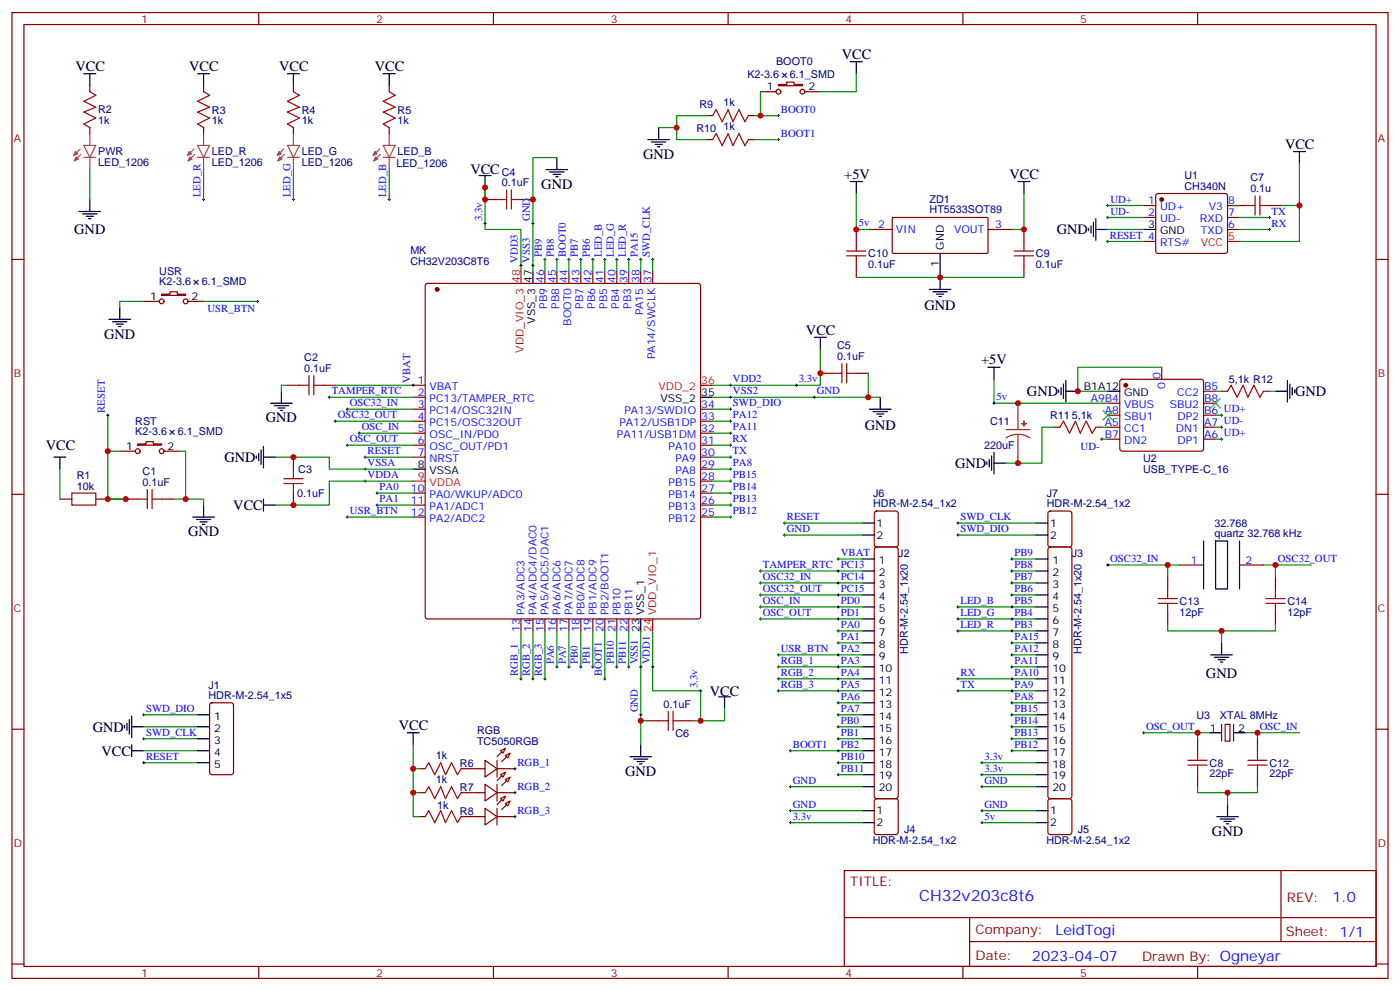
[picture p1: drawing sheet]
<svg xmlns="http://www.w3.org/2000/svg" width="412mm" height="292mm" viewBox="0 0 412 292" stroke-linecap="round" stroke-linejoin="round" font-family="sans-serif">
<g fill="none" stroke="#870000" stroke-width=".35">
<path d="M3.5 3.7h405.4v284.3h-405.4zM7.1 7.2h398.2v277.3h-398.2zM76.2 3.7v3.5M145.3 3.7v3.5M214.5 3.7v3.5M283.6 3.7v3.5M352.8 3.7v3.5M26.5 25.2v1.8M26.5 37.6v1.7M60 25.2v1.8M60 37.6v1.7M86.4 25.2v1.8"/>
<path d="M86.4 37.6v1.7M114.7 25.2v1.8M114.7 37.6v1.7M208.1 34h1.8M220.5 34h1.7M224 27h4.6M229.3 24.9h2.5v-.7h2.1v.7h2.5v.3h-7.1zM237.1 27h4.6M142.9 58.7h3.5M153.5 58.7h3.5M208.1 41.1h1.8M220.5 41.1h1.7"/>
<path d="M340.7 57.2l.4-.2h19.8l.5 .2 .2 .5v16.2l-.2 .5-.5 .2h-19.8l-.5-.2-.2-.5v-16.2zM3.5 76.4h3.6M160.5 79.9v3.5M164 79.9v3.5M167.6 79.9v3.5M171.1 79.9v3.5M174.6 79.9v3.5M178.2 79.9v3.5M181.7 79.9v3.5M185.2 79.9v3.5M188.7 79.9v3.5M192.3 79.9v3.5"/>
<path d="M252.2 67.6v3.5M252.2 78.1v3.6M255.8 67.6h7M262.9 64.2l.3-.2 27.7 .1 .1 .3v10l-.3 .2h-27.7l-.2-.3zM291 67.6h7.1M301.6 67.6v3.5M301.6 78.1v3.6M336.9 60.5h3.5M336.9 64h3.5M336.9 71.1h3.5M361.6 67.6h3.5M361.6 60.5h5.3"/>
<path d="M361.6 64h3.5M373.9 60.5h3.6M405.3 76.4h3.6M42.3 88.7h4.6M47.6 86.6h2.5v-.7h2.1v.7h2.5v.4h-7.1zM55.4 88.7h4.6M125.5 83.6l.4-.2h79.8l.5 .2 .2 .5v97.4l-.3 .5-.4 .2h-79.8l-.5-.2-.2-.5v-97.4zM84.7 113.4h3.5M95.2 113.4h3.6M121.7 113.4h3.5M121.7 116.9h3.5M241.7 109.9h3.5"/>
<path d="M252.2 109.9h3.6M326.3 118.7h3.5M330.1 111.9l.5-.2h23.2l.5 .2 .2 .5v19.7l-.2 .5-.5 .2h-23.2l-.5-.2-.3-.5v-19.7zM342.2 108.1v3.6M354.5 118.7h3.6M354.5 115.2h3.6M359.8 115.2h1.8M372.2 115.2h1.7M35.3 132.8h4.6M40.6 130.7h2.4v-.7h2.2v.7h2.4v.4h-7zM48.3 132.8h4.6M86.4 134.6v3.5"/>
<path d="M121.7 120.5h3.5M121.7 124h3.5M121.7 127.5h3.5M121.7 131.1h3.5M121.7 134.6h3.5M206.4 120.5h3.5M206.4 124h3.5M206.4 127.5h3.5M206.4 131.1h3.5M206.4 134.6h3.5M206.4 138.1h3.5M310.4 125.8h1.8"/>
<path d="M322.8 125.8h1.8M326.3 122.2h3.5M326.3 125.8h3.5M326.3 129.3h3.5M354.5 122.2h3.6M354.5 125.8h3.6M354.5 129.3h3.6M3.5 145.5h3.6M17.6 146.9h3.6M28.2 146.9h3.5M37 146.9h3.6M47.6 146.9h3.6"/>
<path d="M86.4 145.2v3.5M121.7 145.2h3.5M121.7 148.7h3.5M121.7 152.2h3.5M206.4 145.2h3.5M206.4 148.7h3.5M206.4 152.2h3.5M206.4 141.6h3.5M257.8 150.7l.4-.2h5.7l.6 .4 .1 9.4-.5 .7h-5.9l-.6-.4-.1-9.4zM308.9 150.7l.5-.2h5.6l.7 .4v9.4l-.4 .7h-5.9l-.7-.4v-9.4zM405.3 145.5h3.6M257.8 161.2l.4-.2h5.7l.5 .2 .2 .5v72.7l-.3 .5-.4 .2h-5.7l-.5-.2-.2-.5v-72.7z"/>
<path d="M308.9 161.2l.5-.2h5.6l.5 .2 .2 .5v72.7l-.2 .5-.5 .2h-5.6l-.5-.2-.2-.5v-72.7zM344 169.9v3.5M347.5 166.3h7M365.1 166.3h7.1M375.7 169.9v3.5M153.5 182.2v3.5M157 182.2v3.5M160.5 182.2v3.5M164 182.2v3.5M167.6 182.2v3.5M171.1 182.2v3.5M174.6 182.2v3.5"/>
<path d="M178.2 182.2v3.5M181.7 182.2v3.5M185.2 182.2v3.5M344 180.4v3.6M375.7 180.4v3.6M3.5 214.7h3.6M62 207.1l.4-.2h5.7l.6 .4 .1 20.1-.5 .6-5.9 .1-.6-.5-.1-20zM190.5 212.2h3.5M201.1 212.2h3.5M352.8 217.5v3.5M360.9 213.3h1.4v4.9h-1.4zM370.4 217.5v3.5"/>
<path d="M405.3 214.7h3.6M123.5 226.3h1.7M123.5 233.4h1.7M135.8 226.3h7.1M135.8 233.4h7.1M142.9 237.9l3.5 2.5-3.5 2.5zM142.9 223.8l3.5 2.5-3.5 2.5zM142.9 230.9l3.5 2.5-3.5 2.4zM146.4 223.8v5M146.4 230.9v4.9M146.4 237.9v5M146.4 226.3h5.3"/>
<path d="M146.4 233.4h5.3M147.5 235.1l1.4-.7-.7 1.4zM147.5 221l1.4-.7-.7 1.4zM147.5 228.1l1.4-.7-.7 1.4zM148.9 236.5l1.4-.7-.7 1.4zM148.9 222.4l1.4-.7-.7 1.4zM148.9 229.5l1.4-.7-.7 1.4zM257.8 235.3l.4-.2h5.7l.6 .5 .1 9.4-.5 .7h-5.9l-.6-.5-.1-9.4zM308.9 235.3l.5-.2h5.6l.7 .5v9.4l-.4 .7h-5.9l-.7-.5v-9.4zM352.8 228.1v3.5M370.4 228.1v3.5M123.5 240.4h1.7"/>
<path d="M135.8 240.4h7.1M146.4 240.4h5.3M248.7 256.3h156.6v28.2h-156.6zM377.3 256.3v20.9M248.7 270.1h156.5M285.6 277.2h119.6M285.6 270.1v14.2M3.5 283.8h3.6M76.2 284.5v3.5M145.3 284.5v3.5M214.5 284.5v3.5M283.6 284.5v3.5"/>
<path d="M352.8 284.5v3.5M405.3 283.8h3.6"/>
<circle cx="229.3" cy="27" r=".71"/>
<circle cx="236.4" cy="27" r=".71"/>
<circle cx="47.6" cy="88.7" r=".71"/>
<circle cx="54.7" cy="88.7" r=".71"/>
<circle cx="40.6" cy="132.8" r=".71"/>
<circle cx="47.6" cy="132.8" r=".71"/>
</g>
<g fill="none" stroke="#000" stroke-width=".35">
<path d="M250.5 18.2h3.5M252.2 18.2v3.5M24.7 21.7h3.5M26.5 21.7v3.5M58.2 21.7h3.5M60 21.7v3.5M84.7 21.7h3.5M86.4 21.7v3.5M112.9 21.7h3.5M114.7 21.7v3.5M194 37.6v3.5M26.5 58.7v3.6"/>
<path d="M141.1 51.7h3.5M142.9 51.7v3.5M160.9 49.9h6.3M161.9 50.6h4.3M163 51.3h2.1M163.7 52h.7M164 46.4v3.5M190.9 41.1h6.3M191.9 41.8h4.2M193 42.5h2.1M193.7 43.2h.7M250.5 53.4h3.5"/>
<path d="M252.2 53.4v3.6M299.9 53.4h3.5M301.6 53.4v3.6M381 44.6h3.5M382.8 44.6v3.6M23.3 62.3h6.3M24.3 63h4.3M25.4 63.7h2.1M26.1 64.4h.7M157 79.9v3.5M276.9 74.6v10.6M320.7 67.2v.7"/>
<path d="M321.4 66.5v2.1M322.1 65.4v4.3M322.8 67.6h3.5M322.8 64.4v6.3M336.9 67.6h3.5M32.1 94h6.4M33.2 94.7h4.2M34.2 95.4h2.1M34.9 96.1h.7M35.3 90.5v3.5M239.9 99.3h3.5M241.7 99.3v3.5"/>
<path d="M273.8 85.2h6.3M274.8 85.9h4.2M275.9 86.6h2.1M276.6 87.3h.7M79.7 118.7h6.4M80.8 119.4h4.2M82.9 115.2v3.5M206.4 116.9h3.5M259.3 116.9v3.6M291 108.1h3.6M292.8 108.1v3.6M311.9 114.8v.7"/>
<path d="M312.6 114.1v2.1M313.3 113.1v4.2M314 115.2h3.5M314 112v6.4M326.3 115.2h3.5M375.7 115.2h3.5M379.2 112v6.4M379.9 113.1v4.2M380.6 114.1v2.1M381.4 114.8v.7M15.9 134.6h3.5M17.6 134.6v3.5"/>
<path d="M75.5 134.2v.7M76.2 133.5v2.1M76.9 132.5v4.2M77.6 134.6h3.5M77.6 131.4v6.4M81.8 120.1h2.2M82.5 120.8h.8M121.7 138.1h3.5M256.1 120.5h6.4M257.2 121.2h4.2M258.2 121.9h2.1M258.9 122.6h.7"/>
<path d="M290.7 136v.7M291.4 135.3v2.1M292.1 134.2v4.3M292.8 136.3h3.5M292.8 133.2v6.3M56.8 152.2h6.3M57.9 152.9h4.2M58.9 153.6h2.1M59.6 154.3h.7M60 148.7v3.5M77.6 146.9v3.6M77.6 148.7h3.5"/>
<path d="M254 154h3.5M254 157.5h3.5M305.2 154h3.5M305.2 157.5h3.5M354.5 159.3v14.1M358.1 159.3h3.5v14.1h-3.5zM365.1 159.3v14.1M254 164.6h3.5M254 168.1h3.5M254 171.6h3.5M254 175.2h3.5M254 178.7h3.5"/>
<path d="M305.2 164.6h3.5M305.2 168.1h3.5M305.2 171.6h3.5M305.2 175.2h3.5M305.2 178.7h3.5M188.7 182.2v3.5M254 182.2h3.5M254 185.7h3.5M254 189.3h3.5M254 192.8h3.5M254 196.3h3.5M254 199.8h3.5"/>
<path d="M305.2 182.2h3.5M305.2 185.7h3.5M305.2 189.3h3.5M305.2 192.8h3.5M305.2 196.3h3.5M305.2 199.8h3.5M356.7 192.8h6.3M357.7 193.5h4.2M358.8 194.2h2.1M359.5 194.9h.7M359.8 189.3v3.5M36.7 213.6v.7"/>
<path d="M37.4 212.9v2.1M38.1 211.8v4.3M38.8 214h3.5M38.8 210.8v6.3M38.8 219.3v3.5M58.2 214h3.5M58.2 210.4h3.5M58.2 217.5h3.5M119.9 215.7h3.6M121.7 215.7v3.6M188.7 219.3v3.5M211.7 205.1h3.5"/>
<path d="M213.4 205.1v3.6M254 214h3.5M254 210.4h3.5M254 217.5h3.5M254 203.4h3.5M254 206.9h3.5M305.2 214h3.5M305.2 210.4h3.5M305.2 217.5h3.5M305.2 203.4h3.5M305.2 206.9h3.5M356.3 215.7h3.5"/>
<path d="M363.4 215.7h3.5M38.8 221h3.5M58.2 221h3.5M58.2 224.5h3.5M185.6 222.8h6.3M186.6 223.5h4.3M187.7 224.2h2.1M188.4 224.9h.7M254 221h3.5M254 224.5h3.5M254 228.1h3.5M254 231.6h3.5"/>
<path d="M254 238.7h3.5M305.2 221h3.5M305.2 224.5h3.5M305.2 228.1h3.5M305.2 231.6h3.5M305.2 238.7h3.5M361.6 236.9v3.5M254 242.2h3.5M305.2 242.2h3.5M358.4 240.4h6.4M359.5 241.1h4.2M360.5 241.8h2.2"/>
<path d="M361.2 242.5h.7"/>
</g>
<g fill="none" stroke="#008700" stroke-width=".35">
<path d="M199.3 37.6v3.5h8.8M208.1 34h-8.8v3.6h-5.3M222.2 34h7.1M224 27v7M252.2 21.7v5.3h-10.5M26.5 49.9v8.8M60 49.9v8.8M86.4 49.9v8.8M114.7 49.9v8.8M142.9 58.7v-3.5v12.4h10.6v12.3M164 46.4h-7v33.5M222.2 41.1h7.1"/>
<path d="M252.2 57v10.6h3.6M301.6 57v10.6h-3.5M382.8 48.2v22.9h-17.7M160.5 76.4v3.5M164 76.4v3.5M167.6 76.4v3.5M171.1 76.4v3.5M174.6 76.4v3.5M178.2 76.4v3.5M181.7 76.4v3.5M185.2 76.4v3.5M188.7 76.4v3.5"/>
<path d="M192.3 76.4v3.5M326.3 60.5h10.6M326.3 64h10.6M326.3 71.1h10.6M326.3 67.6h10.6M363.4 60.5h1.7M365.1 64h8.8M365.1 67.6h8.8M377.5 60.5h5.3M42.3 88.7h-7v1.8M60 88.7h15.8M252.2 81.7h49.4"/>
<path d="M84.7 113.4h-1.8v1.8M97 116.9h24.7M98.8 113.4h22.9M209.9 116.9h49.4M241.7 102.8v10.6h-31.8M255.8 109.9v7M292.8 111.7v7h33.5M299.9 118.7v1.8M342.2 108.1h-24.7v7.1h8.8M358.1 115.2h1.7M373.9 115.2h1.8M17.6 138.1v8.8"/>
<path d="M31.7 122.2v10.6M35.3 132.8h-3.6v14.1h5.3h-5.3M52.9 132.8h1.8v14.1h5.3v1.8M81.1 134.6h15.9v3.5h24.7M98.8 124h22.9M102.3 120.5h19.4M102.3 131.1h19.4M105.8 127.5h15.9M107.6 134.6h14.1M209.9 120.5h5.3M209.9 134.6h5.3M209.9 131.1h5.3"/>
<path d="M209.9 127.5h5.3M209.9 124h5.3M209.9 138.1h5.3M299.9 134.6v1.7M310.4 125.8h-3.5v10.5h-10.6M324.6 125.8h1.7M324.6 129.3h1.7M358.1 125.8h1.7M358.1 129.3h1.7M358.1 122.2h1.7M51.2 146.9h3.5M102.3 152.2h19.4"/>
<path d="M111.1 145.2h10.6M111.1 148.7h10.6M121.7 141.6h-24.7v7.1h-15.9M209.9 152.2h5.3M209.9 145.2h5.3M209.9 148.7h5.3M209.9 141.6h5.3M231.1 154h22.9M231.1 157.5h22.9M282.2 154h23M282.2 157.5h23M224 168.1h30"/>
<path d="M224 171.6h30M224 175.2h30M224 178.7h30M246.9 164.6h7.1M282.2 178.7h23M298.1 164.6h7.1M298.1 168.1h7.1M298.1 171.6h7.1M298.1 175.2h7.1M326.3 166.3h21.2M344 166.3v3.6M372.2 166.3h14.1"/>
<path d="M375.7 166.3v3.6M153.5 185.7v14.1M157 185.7v14.1M160.5 185.7v14.1M164 185.7v10.6M167.6 185.7v10.6M171.1 185.7v10.6M174.6 185.7v10.6M178.2 185.7v14.1M181.7 185.7v10.6M185.2 185.7v10.6M188.7 185.7v33.6"/>
<path d="M192.3 185.7v17.7h14.1v8.8h7v-3.5M224 182.2h30M229.3 192.8h24.7M229.3 196.3h24.7M229.3 199.8h24.7M246.9 185.7h7.1M246.9 189.3h7.1M282.2 182.2h23M282.2 185.7h23M282.2 199.8h23M298.1 189.3h7.1M298.1 192.8h7.1"/>
<path d="M298.1 196.3h7.1M344 184v1.7h31.7v-1.7M359.8 185.7v3.6M42.3 210.4h15.9M42.3 217.5h15.9M42.3 214h15.9M121.7 219.3v21.1h1.8M188.7 212.2h1.8M204.6 212.2h1.8M229.3 203.4h24.7M246.9 210.4h7.1M246.9 217.5h7.1"/>
<path d="M246.9 214h7.1M246.9 206.9h7.1M282.2 203.4h23M298.1 210.4h7.1M298.1 217.5h7.1M298.1 214h7.1M298.1 206.9h7.1M336.9 215.7h15.9M356.3 215.7h-3.5v1.8M366.9 215.7h3.5v1.8M370.4 215.7h12.4M42.3 221h15.9"/>
<path d="M42.3 224.5h15.9M121.7 226.3h1.8M121.7 233.4h1.8M232.8 221h21.2M232.8 231.6h21.2M232.8 238.7h21.2M246.9 224.5h7.1M246.9 228.1h7.1M289.3 224.5h15.9M289.3 231.6h15.9M289.3 228.1h15.9M289.3 238.7h15.9"/>
<path d="M298.1 221h7.1M352.8 231.6v1.8h17.6v-1.8M361.6 233.4v3.5M232.8 242.2h21.2M289.3 242.2h15.9"/>
</g>
<g fill="#870000" stroke="#870000" stroke-width=".35">
<path d="M147.8 238.3l1.4-1.4z"/>
<path d="M147.8 235.5l-1.4 1.4z"/>
<path d="M147.8 224.2l1.4-1.4z"/>
<path d="M146.4 222.8l1.4-1.4z"/>
<path d="M146.4 229.8l1.4-1.4z"/>
<path d="M147.8 231.2l1.4-1.4z"/>
<circle cx="128.8" cy="85.2" r=".53"/>
<circle cx="342.2" cy="58.7" r=".53"/>
<circle cx="331.6" cy="113.4" r=".53"/>
</g>
<path d="M153.5 79.9v3.5M361.6 71.1h3.5M206.4 113.4h3.5M121.7 141.6h3.5M192.3 182.2v3.5" fill="none" stroke="#f00" stroke-width=".35"/>
<g fill="none" stroke="#a64a4a" stroke-width=".35">
<path d="M26.5 39.3v3.5M60 39.3v3.5M86.4 39.3v3.5M114.7 39.3v3.5M23.6 43.9l-1.9 1.9M23.8 45.5l-1.9 1.9M24.7 46.3h3.5M24.7 42.8h3.5l-1.7 3.5zM26.5 46.4v3.5M57.1 43.9l-1.9 1.9M57.3 45.5l-1.9 1.9M58.2 42.8h3.5l-1.7 3.5z"/>
<path d="M58.2 46.3h3.5M60 46.4v3.5M83.6 43.9l-1.9 1.9M83.8 45.5l-2 1.9M84.7 46.3h3.5M84.7 42.8h3.5l-1.8 3.5zM86.4 46.4v3.5M111.8 43.9l-1.9 1.9M112 45.5l-1.9 1.9M112.9 46.3h3.5M112.9 42.8h3.5l-1.7 3.5zM114.7 46.4v3.5"/>
</g>
<g fill="#a64a4a" stroke="#a64a4a" stroke-width=".29">
<path d="M55.7 44.6l.7 .7-1.2 .5z"/>
<path d="M55.9 46.2l.7 .7-1.2 .5z"/>
<path d="M82.2 44.6l.7 .7-1.2 .5z"/>
<path d="M82.4 46.2l.7 .7-1.3 .5z"/>
<path d="M110.4 44.6l.7 .7-1.2 .5z"/>
<path d="M110.6 46.2l.7 .7-1.2 .5z"/>
<path d="M22.2 44.6l.7 .7-1.2 .5z"/>
<path d="M22.4 46.2l.7 .7-1.2 .5z"/>
</g>
<g fill="none" stroke="#a10000" stroke-width=".35">
<path d="M26.5 27l1.7 1-3.5 1.8 3.5 1.8-3.5 1.4 3.5 1.7-3.5 1.8 1.8 1.1M60 27l1.7 1-3.5 1.8 3.5 1.8-3.5 1.4 3.5 1.7-3.5 1.8 1.8 1.1M86.4 27l1.8 1-3.5 1.8 3.5 1.8-3.5 1.4 3.5 1.7-3.5 1.8 1.7 1.1M114.7 27l1.7 1-3.5 1.8 3.5 1.8-3.5 1.4 3.5 1.7-3.5 1.8 1.8 1.1M209.9 34l1.1-1.7 1.7 3.5 1.8-3.5 1.4 3.5 1.8-3.5 1.7 3.5 1.1-1.8M146.4 58.7h2.8M149.2 55.9v5.7M150.6 58.7h2.9M150.6 55.9v5.7M209.9 41.1l1.1-1.8 1.7 3.6 1.8-3.6 1.4 3.6 1.8-3.6 1.7 3.6 1.1-1.8M369.7 57.7v5.6M371.1 57.7v5.6"/>
<path d="M249.4 75.3h5.7M249.4 73.9h5.7M252.2 71.1v2.8M252.2 75.3v2.8M298.8 75.3h5.6M298.8 73.9h5.6M301.6 71.1v2.8M301.6 75.3v2.8M366.9 60.5h2.8M371.1 60.5h2.8M88.2 113.4h2.8M91 110.6v5.6"/>
<path d="M92.4 113.4h2.8M92.4 110.6v5.6M245.2 109.9h2.8M248 107.1v5.6M249.4 109.9h2.8M249.4 107.1v5.6M361.6 115.2l1.1-1.8 1.7 3.5 1.8-3.5 1.4 3.5 1.8-3.5 1.7 3.5 1.1-1.7M86.4 138.1v2.8M312.2 125.8l1.1-1.8 1.7 3.5 1.8-3.5 1.4 3.5 1.8-3.5 1.7 3.5 1.1-1.7M21.2 145.2h7v3.5h-7zM40.6 146.9h2.8M43.4 144.1v5.7"/>
<path d="M44.8 146.9h2.8M44.8 144.1v5.7M83.6 142.3h5.7M83.6 140.9h5.7M86.4 142.3v2.9M341.1 177.6h5.7M341.1 176.2h5.7M344 173.4v2.8M344 177.6v2.8M372.9 177.6h5.6M372.9 176.2h5.6M375.7 173.4v2.8"/>
<path d="M375.7 177.6v2.8M194 212.2h2.8M196.8 209.4v5.6M198.3 212.2h2.8M198.3 209.4v5.6M125.2 226.3l1.1-1.8 1.8 3.6 1.7-3.6 1.4 3.6 1.8-3.6 1.8 3.6 1-1.8M125.2 233.4l1.1-1.8 1.8 3.5 1.7-3.5 1.4 3.5 1.8-3.5 1.8 3.5 1-1.7M350 225.2h5.6M350 223.8h5.6M352.8 221v2.8M352.8 225.2v2.9M367.6 225.2h5.6"/>
<path d="M367.6 223.8h5.6M370.4 221v2.8M370.4 225.2v2.9M125.2 240.4l1.1-1.7 1.8 3.5 1.7-3.5 1.4 3.5 1.8-3.5 1.8 3.5 1-1.8"/>
</g>
<g fill="none" stroke="#000" stroke-width=".29">
<path d="M229 34h.7M229.3 33.7v.7M59.6 58.7h.7M60 58.4v.7M86.1 58.7h.7M86.4 58.4v.7M114.3 58.7h.7M114.7 58.4v.7M229 41.1h.7M229.3 40.7v.8M142.5 65.8h.7M142.9 65.4v.7"/>
<path d="M153.1 78.1h.7M153.5 77.8v.7M156.6 65.8h.7M156.6 78.1h.7M157 65.4v.7M157 77.8v.7M160.2 76.4h.7M160.5 76v.7M163.7 76.4h.7M164 76v.7M167.2 76.4h.7M167.6 76v.7"/>
<path d="M170.7 76.4h.7M171.1 76v.7M174.3 76.4h.7M174.6 76v.7M177.8 76.4h.7M178.2 76v.7M181.3 76.4h.7M181.7 76v.7M184.9 76.4h.7M185.2 76v.7M188.4 76.4h.7M188.7 76v.7"/>
<path d="M191.9 76.4h.7M192.3 76v.7M251.9 67.6h.7M252.2 67.2v.7M326 64h.7M326 60.5h.7M326 71.1h.7M326.3 60.1v.8M326.3 63.7v.7M326.3 70.7v.7M373.6 64h.7M373.6 67.6h.7"/>
<path d="M373.9 63.7v.7M373.9 67.2v.7M75.5 88.7h.7M75.8 88.4v.7M96.7 116.9h.7M97 116.6v.7M121.4 113.4h.7M121.7 113.1v.7M214.8 113.4h.7M214.8 116.9h.7M215.2 113.1v.7M215.2 116.6v.7"/>
<path d="M234.2 113.4h.7M234.6 113.1v.7M239.5 116.9h.7M239.9 116.6v.7M292.5 118.7h.7M292.8 118.4v.7M31.4 122.2h.7M31.7 121.9v.7M98.4 124h.7M98.8 123.6v.8M102 120.5h.7M102 131.1h.7"/>
<path d="M102.3 120.1v.7M102.3 130.7v.7M105.5 127.5h.7M105.8 127.2v.7M107.2 134.6h.7M107.2 138.1h.7M107.6 134.2v.7M107.6 137.8v.7M214.8 120.5h.7M214.8 134.6h.7M214.8 131.1h.7M214.8 127.5h.7"/>
<path d="M214.8 124h.7M214.8 138.1h.7M215.2 120.1v.7M215.2 123.6v.8M215.2 127.2v.7M215.2 130.7v.7M215.2 134.2v.7M215.2 137.8v.7M324.2 129.3h.7M324.6 128.9v.7M359.5 122.2h.7M359.5 129.3h.7"/>
<path d="M359.5 125.8h.7M359.8 121.9v.7M359.8 125.4v.7M359.8 128.9v.7M102 152.2h.7M102.3 151.9v.7M107.2 141.6h.7M107.6 141.3v.7M110.8 145.2h.7M110.8 148.7h.7M111.1 144.8v.7M111.1 148.3v.7"/>
<path d="M214.8 152.2h.7M214.8 145.2h.7M214.8 148.7h.7M214.8 141.6h.7M215.2 141.3v.7M215.2 144.8v.7M215.2 148.3v.7M215.2 151.9v.7M230.7 154h.7M230.7 157.5h.7M231.1 153.6v.7M231.1 157.2v.7"/>
<path d="M281.9 154h.7M281.9 157.5h.7M282.2 153.6v.7M282.2 157.2v.7M223.7 178.7h.7M223.7 175.2h.7M223.7 171.6h.7M223.7 168.1h.7M224 167.7v.8M224 171.3v.7M224 174.8v.7M224 178.3v.7"/>
<path d="M246.6 178.7h.7M246.6 175.2h.7M246.6 171.6h.7M246.6 168.1h.7M246.6 164.6h.7M246.9 164.2v.7M246.9 167.7v.8M246.9 171.3v.7M246.9 174.8v.7M246.9 178.3v.7M281.9 178.7h.7M282.2 178.3v.7"/>
<path d="M297.7 178.7h.7M297.7 175.2h.7M297.7 171.6h.7M297.7 168.1h.7M297.7 164.6h.7M298.1 164.2v.7M298.1 167.7v.8M298.1 171.3v.7M298.1 174.8v.7M298.1 178.3v.7M326 166.3h.7M326.3 166v.7"/>
<path d="M375.4 166.3h.7M375.7 166v.7M153.1 199.8h.7M153.5 199.5v.7M156.6 199.8h.7M157 199.5v.7M160.2 199.8h.7M160.5 199.5v.7M163.7 196.3h.7M164 196v.7M167.2 196.3h.7M167.6 196v.7"/>
<path d="M170.7 196.3h.7M171.1 196v.7M174.3 196.3h.7M174.6 196v.7M177.8 199.8h.7M178.2 199.5v.7M181.3 196.3h.7M181.7 196v.7M184.9 196.3h.7M185.2 196v.7M188.4 196.3h.7M188.7 196v.7"/>
<path d="M191.9 196.3h.7M192.3 196v.7M223.7 182.2h.7M224 181.9v.7M229 199.8h.7M229 192.8h.7M229 196.3h.7M229.3 192.4v.7M229.3 196v.7M229.3 199.5v.7M246.6 199.8h.7M246.6 185.7h.7"/>
<path d="M246.6 189.3h.7M246.6 192.8h.7M246.6 196.3h.7M246.6 182.2h.7M246.9 181.9v.7M246.9 185.4v.7M246.9 188.9v.7M246.9 192.4v.7M246.9 196v.7M246.9 199.5v.7M281.9 199.8h.7M281.9 185.7h.7"/>
<path d="M281.9 182.2h.7M282.2 181.9v.7M282.2 185.4v.7M282.2 199.5v.7M297.7 199.8h.7M297.7 185.7h.7M297.7 189.3h.7M297.7 192.8h.7M297.7 196.3h.7M297.7 182.2h.7M298.1 181.9v.7M298.1 185.4v.7"/>
<path d="M298.1 188.9v.7M298.1 192.4v.7M298.1 196v.7M298.1 199.5v.7M42 210.4h.7M42 217.5h.7M42.3 210.1v.7M42.3 217.1v.7M188.4 210.4h.7M188.7 210.1v.7M206 203.4h.7M206.4 203v.7"/>
<path d="M229 203.4h.7M229.3 203v.7M246.6 210.4h.7M246.6 217.5h.7M246.6 203.4h.7M246.6 206.9h.7M246.6 214h.7M246.9 203v.7M246.9 206.6v.7M246.9 210.1v.7M246.9 213.6v.7M246.9 217.1v.7"/>
<path d="M281.9 203.4h.7M282.2 203v.7M297.7 210.4h.7M297.7 217.5h.7M297.7 203.4h.7M297.7 206.9h.7M297.7 214h.7M298.1 203v.7M298.1 206.6v.7M298.1 210.1v.7M298.1 213.6v.7M298.1 217.1v.7"/>
<path d="M336.5 215.7h.8M336.9 215.4v.7M370.1 215.7h.7M370.4 215.4v.7M42 224.5h.7M42.3 224.2v.7M151.3 226.3h.7M151.3 233.4h.7M151.7 226v.7M151.7 233v.7M232.5 221h.7M232.5 231.6h.7"/>
<path d="M232.5 238.7h.7M232.8 220.7v.7M232.8 231.2v.8M232.8 238.3v.7M246.6 224.5h.7M246.6 221h.7M246.6 228.1h.7M246.9 220.7v.7M246.9 224.2v.7M246.9 227.7v.7M288.9 224.5h.7M288.9 228.1h.7"/>
<path d="M288.9 231.6h.7M288.9 238.7h.7M289.3 224.2v.7M289.3 227.7v.7M289.3 231.2v.8M289.3 238.3v.7M297.7 221h.7M298.1 220.7v.7M151.3 240.4h.7M151.7 240.1v.7M232.5 242.2h.7M232.8 241.8v.7"/>
<path d="M288.9 242.2h.7M289.3 241.8v.7"/>
</g>
<path d="M356.7 117.3l2.8 2.8M359.5 117.3l-2.8 2.8M324.9 120.8l2.8 2.8M327.7 120.8l-2.8 2.8" fill="none" stroke="#3c3" stroke-width=".35"/>
<path d="M296.3 126.5h7.1M299.9 127.9l-1.9 .2-1.7 .8M299.9 127.9l1.8 .2 1.7 .8M299.9 120.5v6M299.9 127.9v6.7" fill="none" stroke="#8c2424" stroke-width=".35"/>
<g fill="#8c2424" stroke="#8c2424" stroke-width=".35">
<path d="M300.9 124.7h1.4z"/>
<path d="M301.6 124v1.4z"/>
</g>
<path d="M359.8 213.3v4.9M363.4 213.3v4.9" fill="none" stroke="#871200" stroke-width=".35"/>
<g fill="#c00">
<circle cx="31.8" cy="146.9" r=".88"/>
<circle cx="37" cy="146.9" r=".88"/>
<circle cx="54.7" cy="146.9" r=".88"/>
<circle cx="255.8" cy="116.9" r=".88"/>
<circle cx="188.7" cy="212.2" r=".88"/>
<circle cx="121.7" cy="226.3" r=".88"/>
<circle cx="121.7" cy="233.4" r=".88"/>
<circle cx="31.8" cy="132.8" r=".88"/>
<circle cx="301.6" cy="67.6" r=".88"/>
<circle cx="252.2" cy="67.6" r=".88"/>
<circle cx="276.9" cy="81.7" r=".88"/>
<circle cx="382.8" cy="60.5" r=".88"/>
<circle cx="317.5" cy="115.2" r=".88"/>
<circle cx="299.9" cy="136.3" r=".88"/>
<circle cx="299.9" cy="118.7" r=".88"/>
<circle cx="352.8" cy="215.7" r=".88"/>
<circle cx="370.4" cy="215.7" r=".88"/>
<circle cx="361.6" cy="233.4" r=".88"/>
<circle cx="375.7" cy="166.3" r=".88"/>
<circle cx="344" cy="166.3" r=".88"/>
<circle cx="359.8" cy="185.7" r=".88"/>
<circle cx="199.3" cy="37.6" r=".88"/>
<circle cx="224" cy="34" r=".88"/>
<circle cx="142.9" cy="58.7" r=".88"/>
<circle cx="157" cy="58.7" r=".88"/>
<circle cx="142.9" cy="55.2" r=".88"/>
<circle cx="86.4" cy="148.7" r=".88"/>
<circle cx="86.4" cy="134.6" r=".88"/>
<circle cx="241.7" cy="109.9" r=".88"/>
<circle cx="206.4" cy="212.2" r=".88"/>
</g>
<text font-size="4.6" fill="#00f" x="270.8" y="265.3">CH32v203c8t6</text>
<g font-size="4.2">
<text x="248" y="17.5">VCC</text>
<text x="22.2" y="21">VCC</text>
<text x="55.7" y="21">VCC</text>
<text x="82.2" y="21">VCC</text>
<text x="110.4" y="21">VCC</text>
<text x="189.4" y="46.7">GND</text>
<text x="378.5" y="43.9">VCC</text>
<text x="138.5" y="51.3">VCC</text>
<text x="248.7" y="52.7">+5V</text>
<text x="297.4" y="52.7">VCC</text>
<text x="159.5" y="55.6">GND</text>
<text x="21.9" y="69">GND</text>
<text x="311.3" y="69">GND</text>
<text x="272.3" y="91.2">GND</text>
<text x="30.7" y="99.7">GND</text>
<text x="237.4" y="98.6">VCC</text>
<text x="289" y="107">+5V</text>
<text x="302.5" y="116.6">GND</text>
<text x="381.5" y="116.6">GND</text>
<text x="78.3" y="124.4">GND</text>
<text x="254.7" y="126.5">GND</text>
<text x="13.5" y="132.5">VCC</text>
<text x="66.1" y="136">GND</text>
<text x="281.3" y="137.8">GND</text>
<text x="68.7" y="150.1">VCC</text>
<text x="55.4" y="157.9">GND</text>
<text x="355.2" y="199.5">GND</text>
<text x="209.1" y="204.8">VCC</text>
<text x="27.3" y="215.4">GND</text>
<text x="117.5" y="215">VCC</text>
<text x="29.9" y="222.5">VCC</text>
<text x="184.1" y="228.4">GND</text>
<text x="357" y="246.1">GND</text>
</g>
<g font-size="4.2" fill="#00f">
<text x="392.5" y="265.6">1.0</text>
<text x="310.9" y="275.1">LeidTogi</text>
<text x="304" y="282.9">2023-04-07</text>
</g>
<g font-size="3.9" fill="#800">
<text x="250.5" y="260.9">TITLE:</text>
<text x="379.1" y="265.6">REV:</text>
<text x="287.4" y="275.1">Company:</text>
<text x="378.7" y="275.7">Sheet: 1/1</text>
<text x="287.4" y="282.8">Date:</text>
<text x="336.4" y="282.8">Draw</text>
<text x="346.6" y="282.8">n By: Ogneyar</text>
</g>
<g font-size="3.2" fill="#800">
<text x="41.6" y="6.7">1</text>
<text x="110.8" y="6.7">2</text>
<text x="179.9" y="6.7">3</text>
<text x="249.1" y="6.7">4</text>
<text x="318.2" y="6.7">5</text>
<text x="4.1" y="41.8">A</text>
<text x="405.9" y="41.8">A</text>
<text x="4.1" y="110.9">B</text>
<text x="405.9" y="110.9">B</text>
<text x="4.1" y="180.1">C</text>
<text x="405.9" y="180.1">C</text>
<text x="4.1" y="249.2">D</text>
<text x="405.9" y="249.2">D</text>
<text x="41.6" y="287.5">1</text>
<text x="110.8" y="287.5">2</text>
<text x="179.9" y="287.5">3</text>
<text x="249.1" y="287.5">4</text>
<text x="318.2" y="287.5">5</text>
</g>
<g font-size="3.2" fill="#000080">
<text x="220.2" y="22.9">K2-3.6</text>
<text x="228.6" y="19.2">BOOT0</text>
<text x="232.7" y="22.9">6.1_SMD</text>
<text x="28.9" y="33.3">R2</text>
<text x="62.4" y="33.5">R3</text>
<text x="88.9" y="33.5">R4</text>
<text x="117.1" y="33.5">R5</text>
<text x="206" y="31.7">R9</text>
<text x="213.1" y="31.2">1k</text>
<text x="28.9" y="36.5">1k</text>
<text x="62.4" y="36.6">1k</text>
<text x="88.9" y="36.6">1k</text>
<text x="117.1" y="36.6">1k</text>
<text x="205.1" y="38.7">R10</text>
<text x="213.1" y="38.3">1k</text>
<text x="28.9" y="45.8">PWR</text>
<text x="62.4" y="45.8">LED_R</text>
<text x="88.9" y="45.8">LED_G</text>
<text x="117.1" y="45.8">LED_B</text>
<text x="28.9" y="49">LED_1206</text>
<text x="62.4" y="49">LED_1206</text>
<text x="88.9" y="49">LED_1206</text>
<text x="116.8" y="49.2">LED_1206</text>
<text x="147.8" y="51.7">C4</text>
<text x="348.9" y="52.7">U1</text>
<text x="368.3" y="53.4">C7</text>
<text x="147.8" y="54.9">0.1uF</text>
<text x="273.8" y="59.6">ZD1</text>
<text x="348.9" y="55.9">CH340N</text>
<text x="368.3" y="56.6">0.1u</text>
<text x="273.8" y="62.8">HT5533SOT89</text>
<text x="120.9" y="78">CH32V203C8T6</text>
<text x="120.9" y="74.8">MK</text>
<text x="255.8" y="75.8">C10</text>
<text x="305.2" y="75.8">C9</text>
<text x="46.9" y="81.1">USR</text>
<text x="255.8" y="78.9">0.1uF</text>
<text x="305.2" y="78.9">0.1uF</text>
<text x="46.9" y="84">K2-3.6</text>
<text x="59.4" y="84">6.1_SMD</text>
<text x="89.6" y="106.4">C2</text>
<text x="246.6" y="106">0.1uF</text>
<text x="246.6" y="102.8">C5</text>
<text x="89.6" y="109.5">0.1uF</text>
<text x="362" y="112.8">5,1k R12</text>
<text x="39.9" y="125.2">RST</text>
<text x="291.7" y="125.1">C11</text>
<text x="309.3" y="123.4">R11</text>
<text x="315.8" y="123.4">5,1k</text>
<text x="39.9" y="128.1">K2-3.6</text>
<text x="52.4" y="128.1">6.1_SMD</text>
<text x="289.9" y="132.2">220uF</text>
<text x="336.7" y="135.9">U2</text>
<text x="22.6" y="140.9">R1</text>
<text x="42" y="143.1">0.1uF</text>
<text x="42" y="139.9">C1</text>
<text x="87.9" y="139.3">C3</text>
<text x="336.7" y="139.2">USB_TYPE-C_16</text>
<text x="22.6" y="144.1">10k</text>
<text x="87.5" y="146.3">0.1uF</text>
<text x="257.2" y="149.4">HDR-M-2.54_1x2</text>
<text x="257.2" y="146.2">J6</text>
<text x="308.4" y="149.4">HDR-M-2.54_1x2</text>
<text x="308.4" y="146.2">J7</text>
<text x="357.7" y="155">32.768</text>
<text x="357.7" y="158.2">quartz 32.768 kHz</text>
<text x="264.6" y="164">J2</text>
<text x="315.8" y="164">J3</text>
<text x="347.5" y="178.1">C13</text>
<text x="379.2" y="178.1">C14</text>
<text x="347.5" y="181.2">12pF</text>
<text x="379.2" y="181.2">12pF</text>
<text x="267.4" y="192.4" transform="rotate(-90 267.4 192.4)">HDR-M-2.54_1x20</text>
<text x="318.6" y="192.4" transform="rotate(-90 318.6 192.4)">HDR-M-2.54_1x20</text>
<text x="61.4" y="202.7">J1</text>
<text x="61.4" y="205.8">HDR-M-2.54_1x5</text>
<text x="195.5" y="208.3">0.1uF</text>
<text x="352.4" y="211.5">U3</text>
<text x="359.3" y="211.5">XTAL 8MHz</text>
<text x="140.5" y="219.3">TC5050RGB</text>
<text x="140.5" y="216.1">RGB</text>
<text x="199" y="216.9">C6</text>
<text x="128.4" y="223.5">1k</text>
<text x="135.5" y="225.7">R6</text>
<text x="356.3" y="225.7">C8</text>
<text x="373.9" y="225.7">C12</text>
<text x="128.4" y="230.5">1k</text>
<text x="135.5" y="232.8">R7</text>
<text x="356.3" y="228.9">22pF</text>
<text x="373.9" y="228.9">22pF</text>
<text x="128.8" y="238.1">1k</text>
<text x="135.5" y="239.8">R8</text>
<text x="266.4" y="245.1">J4</text>
<text x="317.5" y="245.1">J5</text>
<text x="257.1" y="248.5">HDR-M-2.54_1x2</text>
<text x="308.2" y="248.5">HDR-M-2.54_1x2</text>
</g>
<g font-size="3.2">
<text x="225.9" y="26.6">1</text>
<text x="238.1" y="26.6">2</text>
<text x="338.2" y="67.2">3</text>
<text x="341.7" y="69">GND</text>
<text x="278" y="73.6" transform="rotate(-90 278 73.6)">GND</text>
<text x="156.6" y="83.3" transform="rotate(-90 156.6 83.3)">47 VSS3</text>
<text x="276.6" y="78.7" transform="rotate(-90 276.6 78.7)">1</text>
<text x="44.2" y="88.4">1</text>
<text x="56.4" y="88.4">2</text>
<text x="157.7" y="95.3" transform="rotate(-90 157.7 95.3)">VSS_3</text>
<text x="194.5" y="118.4">VSS_2</text>
<text x="206.6" y="116.6">35</text>
<text x="319.3" y="114.8">B1A12</text>
<text x="331.2" y="116.6">GND</text>
<text x="37.1" y="132.5">1</text>
<text x="49.4" y="132.5">2</text>
<text x="123" y="137.8">8</text>
<text x="126.5" y="139.5">VSSA</text>
<text x="258.2" y="155">1</text>
<text x="309.4" y="155">1</text>
<text x="258.2" y="158.6">2</text>
<text x="309.4" y="158.6">2</text>
<text x="258.8" y="166">1</text>
<text x="310" y="166">1</text>
<text x="258.8" y="169.5">2</text>
<text x="258.8" y="173">3</text>
<text x="310" y="169.5">2</text>
<text x="310" y="173">3</text>
<text x="258.8" y="176.6">4</text>
<text x="310" y="176.6">4</text>
<text x="189.8" y="181.2" transform="rotate(-90 189.8 181.2)">VSS_1</text>
<text x="258.8" y="180.1">5</text>
<text x="258.8" y="183.6">6</text>
<text x="310" y="180.1">5</text>
<text x="310" y="183.6">6</text>
<text x="188.4" y="186.1" transform="rotate(-90 188.4 186.1)">23</text>
<text x="258.8" y="187.1">7</text>
<text x="258.8" y="190.7">8</text>
<text x="310" y="187.1">7</text>
<text x="310" y="190.7">8</text>
<text x="258.8" y="194.2">9</text>
<text x="258.8" y="197.7">10</text>
<text x="310" y="194.2">9</text>
<text x="310" y="197.7">10</text>
<text x="258.8" y="201.3">11</text>
<text x="310" y="201.3">11</text>
<text x="258.8" y="204.8">12</text>
<text x="258.8" y="208.3">13</text>
<text x="310" y="204.8">12</text>
<text x="310" y="208.3">13</text>
<text x="63" y="211.8">1</text>
<text x="63" y="215.4">2</text>
<text x="258.8" y="211.8">14</text>
<text x="258.8" y="215.4">15</text>
<text x="310" y="211.8">14</text>
<text x="310" y="215.4">15</text>
<text x="356.4" y="215.4">1</text>
<text x="364.8" y="215.4">2</text>
<text x="63" y="218.9">3</text>
<text x="258.8" y="218.9">16</text>
<text x="310" y="218.9">16</text>
<text x="63" y="222.4">4</text>
<text x="63" y="226">5</text>
<text x="258.8" y="222.4">17</text>
<text x="258.8" y="226">18</text>
<text x="310" y="222.4">17</text>
<text x="310" y="226">18</text>
<text x="258.8" y="229.5">19</text>
<text x="258.8" y="233">20</text>
<text x="310" y="229.5">19</text>
<text x="310" y="233">20</text>
<text x="258.2" y="239.7">1</text>
<text x="309.4" y="239.7">1</text>
<text x="258.2" y="243.2">2</text>
<text x="309.4" y="243.2">2</text>
</g>
<g font-size="3.2" fill="#00f">
<text x="230" y="33.2">BOOT0</text>
<text x="230" y="40.2">BOOT1</text>
<text x="59.1" y="58" transform="rotate(-90 59.1 58)">LED_R</text>
<text x="85.5" y="58" transform="rotate(-90 85.5 58)">LED_G</text>
<text x="113.8" y="58" transform="rotate(-90 113.8 58)">LED_B</text>
<text x="327.1" y="59.6">UD+</text>
<text x="142" y="65.1" transform="rotate(-90 142 65.1)">3.3v</text>
<text x="156.1" y="65.1" transform="rotate(-90 156.1 65.1)">GND</text>
<text x="327.1" y="63.2">UD-</text>
<text x="338.2" y="60.1">1</text>
<text x="338.2" y="63.7">2</text>
<text x="341.7" y="61.9">UD+</text>
<text x="341.7" y="65.4">UD-</text>
<text x="353.5" y="65.4">RXD</text>
<text x="356.1" y="61.9">V3</text>
<text x="361.8" y="63.7">7</text>
<text x="361.8" y="60.1">8</text>
<text x="374.5" y="63.2">TX</text>
<text x="252.9" y="66.7">5v</text>
<text x="258.7" y="67.2">2</text>
<text x="263.9" y="68.6">VIN</text>
<text x="281" y="68.6">VOUT</text>
<text x="293.2" y="67.2">3</text>
<text x="326.9" y="70.3">RESET 4</text>
<text x="353.7" y="69">TXD</text>
<text x="361.8" y="67.2">6</text>
<text x="374.5" y="66.7">RX</text>
<text x="159.6" y="75.7" transform="rotate(-90 159.6 75.7)">PB9</text>
<text x="163.2" y="75.7" transform="rotate(-90 163.2 75.7)">PB8</text>
<text x="166.7" y="75.7" transform="rotate(-90 166.7 75.7)">BOOT0</text>
<text x="170.2" y="75.7" transform="rotate(-90 170.2 75.7)">PB7</text>
<text x="173.7" y="75.7" transform="rotate(-90 173.7 75.7)">PB6</text>
<text x="177.3" y="75.7" transform="rotate(-90 177.3 75.7)">LED_B</text>
<text x="180.8" y="75.7" transform="rotate(-90 180.8 75.7)">LED_G</text>
<text x="184.3" y="75.7" transform="rotate(-90 184.3 75.7)">LED_R</text>
<text x="187.9" y="75.7" transform="rotate(-90 187.9 75.7)">PA15</text>
<text x="191.4" y="75.7" transform="rotate(-90 191.4 75.7)">SWD_CLK</text>
<text x="341.7" y="72.5">RTS#</text>
<text x="160.2" y="83.3" transform="rotate(-90 160.2 83.3)">46</text>
<text x="163.7" y="83.3" transform="rotate(-90 163.7 83.3)">45</text>
<text x="167.2" y="83.3" transform="rotate(-90 167.2 83.3)">44</text>
<text x="170.7" y="83.3" transform="rotate(-90 170.7 83.3)">43</text>
<text x="174.3" y="83.3" transform="rotate(-90 174.3 83.3)">42</text>
<text x="177.8" y="83.3" transform="rotate(-90 177.8 83.3)">41</text>
<text x="181.3" y="83.3" transform="rotate(-90 181.3 83.3)">40</text>
<text x="184.9" y="83.3" transform="rotate(-90 184.9 83.3)">39</text>
<text x="188.4" y="83.3" transform="rotate(-90 188.4 83.3)">38</text>
<text x="191.9" y="83.3" transform="rotate(-90 191.9 83.3)">37</text>
<text x="61.1" y="91.9">USR_BTN</text>
<text x="161.2" y="90.8" transform="rotate(-90 161.2 90.8)">PB9</text>
<text x="164.7" y="90.8" transform="rotate(-90 164.7 90.8)">PB8</text>
<text x="168.3" y="95.9" transform="rotate(-90 168.3 95.9)">BOOT0</text>
<text x="171.8" y="90.8" transform="rotate(-90 171.8 90.8)">PB7</text>
<text x="175.3" y="90.8" transform="rotate(-90 175.3 90.8)">PB6</text>
<text x="178.9" y="90.8" transform="rotate(-90 178.9 90.8)">PB5</text>
<text x="182.4" y="90.8" transform="rotate(-90 182.4 90.8)">PB4</text>
<text x="185.9" y="90.8" transform="rotate(-90 185.9 90.8)">PB3</text>
<text x="189.4" y="92.9" transform="rotate(-90 189.4 92.9)">PA15</text>
<text x="193" y="105.8" transform="rotate(-90 193 105.8)">PA14/SWCLK</text>
<text x="120.8" y="112.7" transform="rotate(-90 120.8 112.7)">VBAT</text>
<text x="123" y="113.1">1</text>
<text x="215.9" y="112.5">VDD2</text>
<text x="235.3" y="112.5">3.3v</text>
<text x="341.8" y="111.7" transform="rotate(-90 341.8 111.7)">0</text>
<text x="97.7" y="116.1">TAMPER_RTC</text>
<text x="103" y="119.6">OSC32_IN</text>
<text x="123" y="116.6">2</text>
<text x="126.5" y="114.8">VBAT</text>
<text x="126.5" y="118.4">PC13/TAMPER_RTC</text>
<text x="215.9" y="119.6">SWD_DIO</text>
<text x="215.9" y="116.1">VSS2</text>
<text x="240.6" y="116.1">GND</text>
<text x="293.5" y="117.8">5v</text>
<text x="321.3" y="118.4">A9B4</text>
<text x="343.3" y="114.4" transform="rotate(-90 343.3 114.4)">0</text>
<text x="346.8" y="116.6">CC2</text>
<text x="354.7" y="118.4">B8</text>
<text x="354.7" y="114.8">B5</text>
<text x="30.9" y="121.5" transform="rotate(-90 30.9 121.5)">RESET</text>
<text x="99.5" y="123.1">OSC32_OUT</text>
<text x="123" y="120.1">3</text>
<text x="123" y="123.6">4</text>
<text x="126.5" y="121.9">PC14/OSC32IN</text>
<text x="126.5" y="125.4">PC15/OSC32OUT</text>
<text x="182.5" y="125.4">PA12/USB1DP</text>
<text x="183.9" y="121.9">PA13/SWDIO</text>
<text x="206.6" y="120.1">34</text>
<text x="206.6" y="123.6">33</text>
<text x="215.9" y="123.1">PA12</text>
<text x="325.5" y="121.9">A8</text>
<text x="325.5" y="125.4">A5</text>
<text x="331.2" y="120.1">VBUS</text>
<text x="331.2" y="123.6">SBU1</text>
<text x="344.6" y="120.1">SBU2</text>
<text x="346.9" y="123.6">DP2</text>
<text x="354.7" y="125.4">A7 UD-</text>
<text x="354.7" y="121.9">B6 UD+</text>
<text x="103" y="130.2">OSC_OUT</text>
<text x="106.5" y="126.6">OSC_IN</text>
<text x="123" y="127.2">5</text>
<text x="123" y="130.7">6</text>
<text x="126.5" y="128.9">OSC_IN/PD0</text>
<text x="181.7" y="128.9">PA11/USB1DM</text>
<text x="206.6" y="127.2">32</text>
<text x="206.6" y="130.7">31</text>
<text x="215.8" y="130.2">RX</text>
<text x="215.9" y="126.6">PA11</text>
<text x="325.5" y="128.9">B7</text>
<text x="331.2" y="127.2">CC1</text>
<text x="331.2" y="130.7">DN2</text>
<text x="346.4" y="127.2">DN1</text>
<text x="346.9" y="130.7">DP1</text>
<text x="354.7" y="128.9">A6 UD+</text>
<text x="108.3" y="133.7">RESET</text>
<text x="108.3" y="137.2">VSSA</text>
<text x="123" y="134.2">7</text>
<text x="126.5" y="132.5">OSC_OUT/PD1</text>
<text x="126.5" y="136">NRST</text>
<text x="197" y="132.5">PA10</text>
<text x="199" y="136">PA9</text>
<text x="206.6" y="134.2">30</text>
<text x="206.6" y="137.8">29</text>
<text x="215.8" y="133.8">TX</text>
<text x="215.9" y="137.2">PA8</text>
<text x="318.3" y="132.4">UD-</text>
<text x="108.3" y="140.8">VDDA</text>
<text x="196.9" y="143.1">PB15</text>
<text x="199" y="139.5">PA8</text>
<text x="206.6" y="141.3">28</text>
<text x="215.9" y="140.8">PB15</text>
<text x="111.8" y="144.3">PA0</text>
<text x="111.8" y="147.8">PA1</text>
<text x="121" y="144.8">10</text>
<text x="121" y="148.3">11</text>
<text x="126.5" y="146.6">PA0/WKUP/ADC0</text>
<text x="196.9" y="146.6">PB14</text>
<text x="206.6" y="144.8">27</text>
<text x="206.6" y="148.3">26</text>
<text x="215.9" y="147.8">PB13</text>
<text x="215.9" y="144.3">PB14</text>
<text x="103.1" y="151.3">USR_BTN</text>
<text x="121" y="151.9">12</text>
<text x="126.5" y="150.1">PA1/ADC1</text>
<text x="126.5" y="153.6">PA2/ADC2</text>
<text x="196.9" y="150.1">PB13</text>
<text x="196.9" y="153.6">PB12</text>
<text x="206.6" y="151.9">25</text>
<text x="215.9" y="151.3">PB12</text>
<text x="231.8" y="153.1">RESET</text>
<text x="282.9" y="153.1">SWD_CLK</text>
<text x="231.8" y="156.6">GND</text>
<text x="282.9" y="156.6">SWD_DIO</text>
<text x="224.7" y="167.2">TAMPER_RTC</text>
<text x="247.6" y="163.7">VBAT</text>
<text x="247.6" y="167.2">PC13</text>
<text x="298.8" y="167.2">PB8</text>
<text x="298.8" y="163.7">PB9</text>
<text x="327" y="165.5">OSC32_IN</text>
<text x="350.8" y="166">1</text>
<text x="366.9" y="166">2</text>
<text x="376.4" y="165.5">OSC32_OUT</text>
<text x="224.7" y="170.7">OSC32_IN</text>
<text x="247.6" y="170.7">PC14</text>
<text x="298.8" y="170.7">PB7</text>
<text x="224.7" y="174.3">OSC32_OUT</text>
<text x="224.7" y="177.8">OSC_IN</text>
<text x="247.6" y="174.3">PC15</text>
<text x="247.6" y="177.8">PD0</text>
<text x="282.9" y="177.8">LED_B</text>
<text x="298.8" y="174.3">PB6</text>
<text x="298.8" y="177.8">PB5</text>
<text x="154.5" y="181.2" transform="rotate(-90 154.5 181.2)">PA3/ADC3</text>
<text x="158" y="181.2" transform="rotate(-90 158 181.2)">PA4/ADC4/DAC0</text>
<text x="161.6" y="181.2" transform="rotate(-90 161.6 181.2)">PA5/ADC5/DAC1</text>
<text x="165.1" y="181.2" transform="rotate(-90 165.1 181.2)">PA6/ADC6</text>
<text x="168.6" y="181.2" transform="rotate(-90 168.6 181.2)">PA7/ADC7</text>
<text x="172.2" y="181.2" transform="rotate(-90 172.2 181.2)">PB0/ADC8</text>
<text x="175.7" y="181.2" transform="rotate(-90 175.7 181.2)">PB1/ADC9</text>
<text x="179.2" y="181.2" transform="rotate(-90 179.2 181.2)">PB2/BOOT1</text>
<text x="182.7" y="181.2" transform="rotate(-90 182.7 181.2)">PB10</text>
<text x="186.3" y="181.2" transform="rotate(-90 186.3 181.2)">PB11</text>
<text x="224.7" y="181.3">OSC_OUT</text>
<text x="247.6" y="184.9">PA0</text>
<text x="247.6" y="181.3">PD1</text>
<text x="282.9" y="184.9">LED_R</text>
<text x="282.9" y="181.3">LED_G</text>
<text x="298.8" y="184.9">PB3</text>
<text x="298.8" y="181.3">PB4</text>
<text x="153.1" y="186.1" transform="rotate(-90 153.1 186.1)">13</text>
<text x="156.6" y="186.1" transform="rotate(-90 156.6 186.1)">14</text>
<text x="160.2" y="186.1" transform="rotate(-90 160.2 186.1)">15</text>
<text x="163.7" y="186.1" transform="rotate(-90 163.7 186.1)">16</text>
<text x="167.2" y="186.1" transform="rotate(-90 167.2 186.1)">17</text>
<text x="170.7" y="186.1" transform="rotate(-90 170.7 186.1)">18</text>
<text x="174.3" y="186.1" transform="rotate(-90 174.3 186.1)">19</text>
<text x="177.8" y="186.1" transform="rotate(-90 177.8 186.1)">20</text>
<text x="181.3" y="186.1" transform="rotate(-90 181.3 186.1)">21</text>
<text x="184.9" y="186.1" transform="rotate(-90 184.9 186.1)">22</text>
<text x="230" y="191.9">USR_BTN</text>
<text x="247.6" y="188.4">PA1</text>
<text x="247.6" y="191.9">PA2</text>
<text x="298.8" y="191.9">PA12</text>
<text x="298.8" y="188.4">PA15</text>
<text x="163.2" y="195.6" transform="rotate(-90 163.2 195.6)">PA6</text>
<text x="166.7" y="195.6" transform="rotate(-90 166.7 195.6)">PA7</text>
<text x="170.2" y="195.6" transform="rotate(-90 170.2 195.6)">PB0</text>
<text x="173.7" y="195.6" transform="rotate(-90 173.7 195.6)">PB1</text>
<text x="180.8" y="195.6" transform="rotate(-90 180.8 195.6)">PB10</text>
<text x="184.3" y="195.6" transform="rotate(-90 184.3 195.6)">PB11</text>
<text x="187.9" y="195.6" transform="rotate(-90 187.9 195.6)">VSS1</text>
<text x="191.4" y="195.6" transform="rotate(-90 191.4 195.6)">VDD1</text>
<text x="230" y="195.4">RGB_1</text>
<text x="247.6" y="195.4">PA3</text>
<text x="298.8" y="195.4">PA11</text>
<text x="152.6" y="199.1" transform="rotate(-90 152.6 199.1)">RGB_1</text>
<text x="156.1" y="199.1" transform="rotate(-90 156.1 199.1)">RGB_2</text>
<text x="159.6" y="199.1" transform="rotate(-90 159.6 199.1)">RGB_3</text>
<text x="177.3" y="199.1" transform="rotate(-90 177.3 199.1)">BOOT1</text>
<text x="205.5" y="202.7" transform="rotate(-90 205.5 202.7)">3.3v</text>
<text x="230" y="199">RGB_2</text>
<text x="230" y="202.5">RGB_3</text>
<text x="247.6" y="199">PA4</text>
<text x="247.6" y="202.5">PA5</text>
<text x="282.9" y="202.5">TX</text>
<text x="282.9" y="199">RX</text>
<text x="298.8" y="199">PA10</text>
<text x="298.8" y="202.5">PA9</text>
<text x="43" y="209.6">SWD_DIO</text>
<text x="187.9" y="209.7" transform="rotate(-90 187.9 209.7)">GND</text>
<text x="247.6" y="206">PA6</text>
<text x="247.6" y="209.6">PA7</text>
<text x="298.8" y="206">PA8</text>
<text x="298.8" y="209.6">PB15</text>
<text x="247.6" y="213.1">PB0</text>
<text x="298.8" y="213.1">PB14</text>
<text x="337.6" y="214.8">OSC_OUT</text>
<text x="371.1" y="214.8">OSC_IN</text>
<text x="43" y="216.6">SWD_CLK</text>
<text x="233.5" y="220.1">BOOT1</text>
<text x="247.6" y="216.6">PB1</text>
<text x="247.6" y="220.1">PB2</text>
<text x="298.8" y="220.1">PB12</text>
<text x="298.8" y="216.6">PB13</text>
<text x="43" y="223.7">RESET</text>
<text x="152.4" y="225.4">RGB_1</text>
<text x="247.6" y="223.7">PB10</text>
<text x="247.6" y="227.2">PB11</text>
<text x="290" y="223.7">3.3v</text>
<text x="290" y="227.2">3.3v</text>
<text x="152.4" y="232.5">RGB_2</text>
<text x="233.5" y="230.7">GND</text>
<text x="290" y="230.7">GND</text>
<text x="152.4" y="239.5">RGB_3</text>
<text x="233.5" y="237.8">GND</text>
<text x="290" y="237.8">GND</text>
<text x="233.5" y="241.3">3.3v</text>
<text x="290" y="241.3">5v</text>
</g>
<g font-size="3.2" fill="#f00">
<text x="361.8" y="70.7">5</text>
<text x="353.7" y="72.5">VCC</text>
<text x="153.1" y="83.3" transform="rotate(-90 153.1 83.3)">48 VDD3</text>
<text x="154.2" y="103.8" transform="rotate(-90 154.2 103.8)">VDD_VIO_3</text>
<text x="206.6" y="113.1">36</text>
<text x="194" y="114.8">VDD_2</text>
<text x="123" y="141.3">9</text>
<text x="126.5" y="143.1">VDDA</text>
<text x="193.3" y="181.2" transform="rotate(-90 193.3 181.2)">VDD_VIO_1</text>
<text x="191.9" y="186.1" transform="rotate(-90 191.9 186.1)">24</text>
</g>
</svg>
